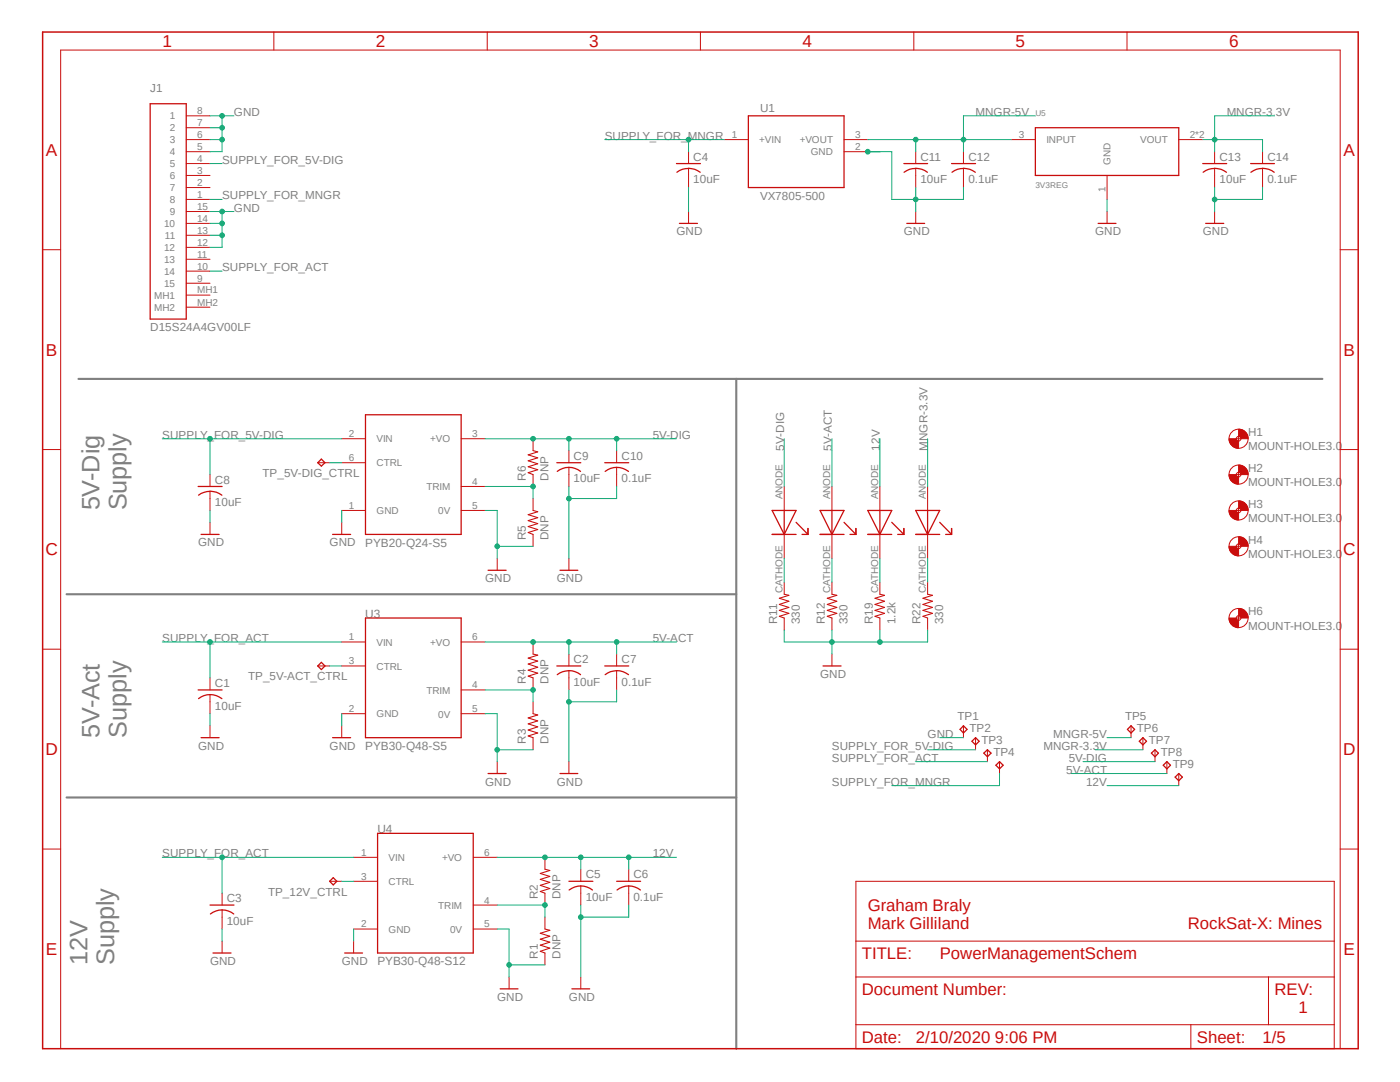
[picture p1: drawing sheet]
<svg xmlns="http://www.w3.org/2000/svg" width="279mm" height="216mm" viewBox="0 0 279 216" stroke-linecap="round" stroke-linejoin="round" font-family="sans-serif">
<path d="M8 6.1l263.4 203.7M271.4 6.1l-263.4 203.7" fill="none" stroke="#fff" stroke-width=".2"/>
<path d="M15.7 75.6h248.2M146.9 75.6v133.7M13.3 118.6h133.6M13.3 159.1h133.6" fill="none" stroke="#808080" stroke-width=".42"/>
<g fill="none" stroke="#c90d0c" stroke-width=".25">
<path d="M30 20.7h7.2v43h-7.2zM135 32.6h4.8M137.4 33.6a3.9 3.9 0 0 1 2.3 .8M137.4 33.6a3.5 3.5 0 0 0-2.3 .8M149.4 23.1h19v14.3h-19zM180.4 32.6h4.7M182.8 33.6a3.9 3.9 0 0 1 2.3 .8M182.8 33.6a3.5 3.5 0 0 0-2.4 .8M189.9 32.6h4.8M192.3 33.6a3.9 3.9 0 0 1 2.3 .8M192.3 33.6a3.5 3.5 0 0 0-2.3 .8M206.6 25.5h28.6v9.5h-28.6z"/>
<path d="M240 32.6h4.8M242.4 33.6a3.9 3.9 0 0 1 2.4 .8M242.4 33.6a3.5 3.5 0 0 0-2.3 .8M249.6 32.6h4.7M252 33.6a3.9 3.9 0 0 1 2.3 .8M252 33.6a3.5 3.5 0 0 0-2.4 .8M135.6 44.6h3.6M181 44.6h3.5M219.2 44.6h3.5M240.6 44.6h3.6M39.5 97.1h4.8M41.9 98a3.9 3.9 0 0 1 2.4 .8"/>
<path d="M41.9 98a4 4 0 0 0-2.3 .8M64.1 91.6l.8 .7-.8 .7-.7-.7zM72.9 82.8h19.1v23.8h-19.1zM111.1 92.3h4.8M111.2 94.1a3.8 3.8 0 0 1 4.7 0M120.7 92.3h4.8M120.8 94.1a3.8 3.8 0 0 1 4.6 0M40.1 106.6h3.6M66.4 106.6h3.6M97.4 113.8h3.6M111.8 113.8h3.5M39.5 137.7h4.8"/>
<path d="M39.6 139.4a3.8 3.8 0 0 1 4.7 0M64.1 132.2l.8 .7-.8 .7-.7-.7zM72.9 123.3h19.1v23.9h-19.1zM111.1 132.9h4.8M111.2 134.6a3.8 3.8 0 0 1 4.7 0M120.7 132.9h4.8M120.8 134.6a3.8 3.8 0 0 1 4.6 0M40.1 147.2h3.6M66.4 147.2h3.6M97.4 154.3h3.6M111.8 154.3h3.5M66.5 175.1l.7 .8-.7 .7-.7-.7z"/>
<path d="M75.4 166.3h19v23.9h-19zM113.5 175.9h4.8M113.6 177.6a3.8 3.8 0 0 1 4.6 0M123.1 175.9h4.7M123.1 177.6a3.8 3.8 0 0 1 4.7 0M41.9 180.6h4.8M42 182.4a3.8 3.8 0 0 1 4.7 0M42.5 190.2h3.6M68.8 190.2h3.5M99.8 197.3h3.6M114.1 197.3h3.6"/>
</g>
<g fill="none" stroke="#c90d0c" stroke-width=".2">
<path d="M54.7 6.4v3.6M97.2 6.4v3.6M139.8 6.4v3.6M182.4 6.4v3.6M224.9 6.4v3.6M37.2 27.9h4.7M37.2 30.3h4.7M37.2 23.1h4.7M37.2 25.5h4.7M37.2 32.6h4.7M37.2 35h4.7M37.2 37.4h4.7"/>
<path d="M37.2 39.8h4.7M137.4 30.3v2.3M137.4 33.6v3.8M144.6 27.9h4.8M168.4 27.9h4.8M168.4 30.3h4.8M182.8 30.3v2.3M182.8 33.6v3.8M192.3 30.3v2.3M192.3 33.6v3.8M201.8 27.9h4.8M220.9 35v4.8"/>
<path d="M235.2 27.9h4.8M242.4 30.3v2.3M242.4 33.6v3.8M252 30.3v2.3M252 33.6v3.8M8.5 49.8h3.6M37.2 42.2h4.7M37.2 58.9h4.7M37.2 44.6h4.7M37.2 46.9h4.7M37.2 49.4h4.7M37.2 51.7h4.7"/>
<path d="M37.2 54.1h4.7M37.2 56.5h4.7M137.4 42.2v2.4M182.8 42.2v2.4M220.9 42.2v2.4M242.4 42.2v2.4M267.5 49.8h3.6M37.2 61.3h4.7M8.5 89.7h3.6M41.9 94.7v2.4M41.9 98v3.9M63.4 92.3h2.4"/>
<path d="M68.2 87.5h4.7M68.2 92.3h4.7M92 87.5h4.8M92 97.1h4.8M106.4 87.5v2.4M106.4 94.7v2.4M106.4 99.5v2.4M113.5 89.9v2.4M113.5 93.3v3.8M123.1 89.9v2.4M123.1 93.3v3.8M267.5 89.7h3.6"/>
<path d="M41.9 104.2v2.4M68.2 101.9h4.7M68.2 104.2v2.4M92 101.9h4.8M99.2 111.4v2.4M106.4 106.6v2.4M113.5 111.4v2.4M8.5 129.5h3.6M41.9 135.3v2.4M41.9 138.6v3.8M63.4 132.9h2.4M68.2 128.1h4.7"/>
<path d="M68.2 132.9h4.7M92 128.1h4.8M92 137.7h4.8M106.4 128.1v2.4M106.4 135.3v2.4M113.5 130.5v2.4M113.5 133.8v3.9M123.1 130.5v2.4M123.1 133.8v3.9M267.5 129.5h3.6M41.9 144.8v2.4M68.2 142.4h4.7"/>
<path d="M68.2 144.8v2.4M92 142.4h4.8M99.2 152v2.3M106.4 140v2.4M106.4 147.2v2.4M113.5 152v2.3M8.5 169.4h3.6M44.3 178.2v2.4M65.8 175.9h2.4M70.6 171.1h4.8M70.6 175.9h4.8M94.4 171.1h4.8"/>
<path d="M108.8 171.1v2.3M108.8 178.2v2.4M115.9 173.4v2.5M115.9 176.8v3.8M125.5 173.4v2.5M125.5 176.8v3.8M170.8 175.9h95.5v33.4h-95.5zM267.5 169.4h3.6M44.3 181.6v3.8M44.3 187.8v2.4M70.6 185.4h4.8M70.6 187.8v2.4"/>
<path d="M94.4 185.4h4.8M94.4 180.6h4.8M101.6 194.9v2.4M108.8 183v2.4M108.8 190.2v2.3M115.9 194.9v2.4M170.8 194.9h95.5M170.8 187.8h95.5M253.2 194.9v9.6M12.1 209.3v-199.3h255.4v199.3M170.8 204.5h95.5M237.7 204.5v4.8"/>
</g>
<path d="M8.5 6.4h262.6v202.9h-262.6z" fill="none" stroke="#c90d0c" stroke-width=".3"/>
<path d="M106.4 89.9l.9 .3-1.9 .6 1.9 .6-1.9 .5 1.9 .6-1.9 .6 1.9 .6-1.9 .6 1 .4M106.4 101.9l.9 .2-1.9 .6 1.9 .6-1.9 .6 1.9 .6-1.9 .6 1.9 .6-1.9 .6 1 .3M106.4 130.5l.9 .2-1.9 .6 1.9 .6-1.9 .6 1.9 .6-1.9 .6 1.9 .6-1.9 .6 1 .4M106.4 142.4l.9 .3-1.9 .6 1.9 .5-1.9 .6 1.9 .6-1.9 .7 1.9 .6-1.9 .6 1 .3M108.8 173.4l.9 .3-1.9 .6 1.9 .6-1.9 .6 1.9 .6-1.9 .6 1.9 .6-1.9 .6 1 .3M108.8 185.4l.9 .2-1.9 .6 1.9 .6-1.9 .6 1.9 .6-1.9 .6 1.9 .6-1.9 .6 1 .4" fill="none" stroke="#c90d0c" stroke-width=".21"/>
<path d="M247.2 85.6a1.84 1.84 0 0 1 1.9 1.9h-1.4l-.3-.4-.2-.1z" fill-rule="evenodd" fill="#c90d0c"/>
<path d="M247.2 85.6a1.84 1.84 0 0 1 1.9 1.9h-1.4l-.3-.4-.2-.1z" fill="none" stroke="#c90d0c" stroke-width=".2"/>
<path d="M245.3 87.5h1.4l.3 .5h.2v1.5a1.9 1.9 0 0 1-1.9-2z" fill-rule="evenodd" fill="#c90d0c"/>
<g fill="none" stroke="#c90d0c" stroke-width=".2">
<path d="M245.3 87.5h1.4l.3 .5h.2v1.5a1.9 1.9 0 0 1-1.9-2zM246.7 87.5h1M247.2 87v1"/>
<circle cx="247.2" cy="87.5" r="1.91"/>
<circle cx="247.2" cy="87.5" r=".46"/>
</g>
<path d="M247.2 92.8a1.84 1.84 0 0 1 1.9 1.9h-1.4l-.3-.4-.2-.1z" fill-rule="evenodd" fill="#c90d0c"/>
<path d="M247.2 92.8a1.84 1.84 0 0 1 1.9 1.9h-1.4l-.3-.4-.2-.1z" fill="none" stroke="#c90d0c" stroke-width=".2"/>
<path d="M245.3 94.7h1.4l.1 .3 .4 .2v1.4a1.9 1.9 0 0 1-1.9-1.9z" fill-rule="evenodd" fill="#c90d0c"/>
<g fill="none" stroke="#c90d0c" stroke-width=".2">
<path d="M245.3 94.7h1.4l.1 .3 .4 .2v1.4a1.9 1.9 0 0 1-1.9-1.9zM246.7 94.7h1M247.2 94.2v1"/>
<circle cx="247.2" cy="94.7" r="1.91"/>
<circle cx="247.2" cy="94.7" r=".46"/>
</g>
<path d="M247.2 99.9a1.84 1.84 0 0 1 1.9 2h-1.4l-.3-.5h-.2z" fill-rule="evenodd" fill="#c90d0c"/>
<path d="M247.2 99.9a1.84 1.84 0 0 1 1.9 2h-1.4l-.3-.5h-.2z" fill="none" stroke="#c90d0c" stroke-width=".2"/>
<path d="M245.3 101.9h1.4l.1 .2 .4 .2v1.5a1.9 1.9 0 0 1-1.9-1.9z" fill-rule="evenodd" fill="#c90d0c"/>
<g fill="none" stroke="#c90d0c" stroke-width=".2">
<path d="M245.3 101.9h1.4l.1 .2 .4 .2v1.5a1.9 1.9 0 0 1-1.9-1.9zM246.7 101.9h1M247.2 101.4v.9"/>
<circle cx="247.2" cy="101.9" r="1.91"/>
<circle cx="247.2" cy="101.9" r=".46"/>
</g>
<path d="M247.2 107.1a1.84 1.84 0 0 1 1.9 1.9h-1.4l-.3-.4-.2-.1z" fill-rule="evenodd" fill="#c90d0c"/>
<path d="M247.2 107.1a1.84 1.84 0 0 1 1.9 1.9h-1.4l-.3-.4-.2-.1z" fill="none" stroke="#c90d0c" stroke-width=".2"/>
<path d="M245.3 109h1.4l.1 .3 .4 .2v1.4a1.9 1.9 0 0 1-1.9-1.9z" fill-rule="evenodd" fill="#c90d0c"/>
<g fill="none" stroke="#c90d0c" stroke-width=".2">
<path d="M245.3 109h1.4l.1 .3 .4 .2v1.4a1.9 1.9 0 0 1-1.9-1.9zM246.7 109h1M247.2 108.5v1"/>
<circle cx="247.2" cy="109" r="1.91"/>
<circle cx="247.2" cy="109" r=".46"/>
</g>
<path d="M247.2 121.4a1.84 1.84 0 0 1 1.9 1.9h-1.4l-.3-.4h-.2z" fill-rule="evenodd" fill="#c90d0c"/>
<path d="M247.2 121.4a1.84 1.84 0 0 1 1.9 1.9h-1.4l-.3-.4h-.2z" fill="none" stroke="#c90d0c" stroke-width=".2"/>
<path d="M245.3 123.3h1.4l.1 .3 .4 .2v1.5a1.91 1.91 0 0 1-1.9-2z" fill-rule="evenodd" fill="#c90d0c"/>
<g fill="none" stroke="#c90d0c" stroke-width=".2">
<path d="M156.5 97.1v4.8M166 97.1v4.8M175.6 97.1v4.8M185.1 97.1v4.8M156.5 106.6v4.8M156.5 116.2v2.4M166 106.6v4.8M166 116.2v2.4M175.6 106.6v4.8M175.6 116.2v2.4M185.1 106.6v4.8M185.1 116.2v2.4"/>
<path d="M156.5 123.3v2.4M166 123.3v2.4M166 130.5v2.4M175.6 123.3v2.4M185.1 123.3v2.4M245.3 123.3h1.4l.1 .3 .4 .2v1.5a1.91 1.91 0 0 1-1.9-2zM246.7 123.3h1M247.2 122.9v.9M192.3 144.8v2.4M194.7 147.2v2.4M197.1 149.6v2.4M199.5 152v2.3"/>
<path d="M225.7 144.8v2.4M228.1 147.2v2.4M230.5 149.6v2.4M232.9 152v2.3M235.2 154.3v2.5"/>
<circle cx="247.2" cy="123.3" r="1.91"/>
<circle cx="247.2" cy="123.3" r=".46"/>
</g>
<g fill="none" stroke="#c90d0c" stroke-width=".25">
<path d="M154.1 101.9h4.8l-2.4 4.7zM154.1 106.6h4.8M156.5 101.9v4.7M158.9 104.2l2.3 2.4M160.1 106.6h1.1M161.2 105.5v1.1M163.7 101.9h4.7l-2.4 4.7zM163.7 106.6h4.7M166 101.9v4.7M168.4 104.2l2.4 2.4M169.6 106.6h1.2M170.8 105.5v1.1"/>
<path d="M173.2 101.9h4.8l-2.4 4.7zM173.2 106.6h4.8M175.6 101.9v4.7M178 104.2l2.4 2.4M179.2 106.6h1.2M180.4 105.5v1.1M182.8 101.9h4.7l-2.4 4.7zM182.8 106.6h4.7M185.1 101.9v4.7M187.5 104.2l2.4 2.4M188.7 106.6h1.2M189.9 105.5v1.1"/>
<path d="M164.3 132.9h3.6M192.3 144.8l.7 .7-.7 .8-.7-.8zM194 147.9l.7-.7 .7 .7-.7 .7zM196.3 150.3l.8-.7 .7 .7-.7 .7zM199.5 152l.7 .7-.7 .7-.7-.7zM225.7 144.8l.7 .7-.7 .8-.7-.8zM227.4 147.9l.7-.7 .7 .7-.7 .7zM229.8 150.3l.7-.7 .7 .7-.7 .7zM232.9 152l.7 .7-.7 .7-.7-.7zM235.2 154.3l.8 .8-.8 .7-.7-.7z"/>
</g>
<path d="M156.5 118.6l.9 .2-1.9 .6 1.9 .6-1.9 .6 1.9 .6-1.9 .6 1.9 .6-1.9 .6 1 .3M166 118.6l1 .2-1.9 .6 1.9 .6-1.9 .6 1.9 .6-1.9 .6 1.9 .6-1.9 .6 .9 .3M175.6 118.6l.9 .2-1.9 .6 1.9 .6-1.9 .6 1.9 .6-1.9 .6 1.9 .6-1.9 .6 1 .3M185.1 118.6l1 .2-1.9 .6 1.9 .6-1.9 .6 1.9 .6-1.9 .6 1.9 .6-1.9 .6 .9 .3" fill="none" stroke="#c90d0c" stroke-width=".21"/>
<path d="M44.3 185.4v2.4M70.6 185.4v2.4M101.6 192.5h7.2M101.6 185.4v9.5" fill="none" stroke="#0dab76" stroke-width=".2"/>
<circle cx="101.6" cy="192.5" r=".46" fill="#0dab76"/>
<g fill="none" stroke="#0dab76" stroke-width=".2">
<path d="M99.2 185.4h2.4M115.9 180.6v14.3M125.5 180.6v2.4h-9.6"/>
<circle cx="101.6" cy="192.5" r=".46"/>
</g>
<circle cx="115.9" cy="183" r=".46" fill="#0dab76"/>
<g fill="none" stroke="#0dab76" stroke-width=".2">
<path d="M113.5 137.7v14.3M123.1 137.7v2.3h-9.6M41.9 142.4v2.4M68.2 142.4v2.4"/>
<circle cx="115.9" cy="183" r=".46"/>
</g>
<circle cx="113.5" cy="140" r=".46" fill="#0dab76"/>
<g fill="none" stroke="#0dab76" stroke-width=".2">
<path d="M113.5 97.1v14.3M123.1 97.1v2.4h-9.6M41.9 101.9v2.3M68.2 101.9v2.3"/>
<circle cx="113.5" cy="140" r=".46"/>
</g>
<circle cx="113.5" cy="99.5" r=".46" fill="#0dab76"/>
<g fill="none" stroke="#0dab76" stroke-width=".2">
<path d="M137.4 37.4v4.8M182.8 37.4v4.8M192.3 37.4v2.4h-9.5M220.9 39.8v2.4"/>
<circle cx="113.5" cy="99.5" r=".46"/>
</g>
<circle cx="182.8" cy="39.8" r=".46" fill="#0dab76"/>
<g fill="none" stroke="#0dab76" stroke-width=".2">
<path d="M173.2 30.3h4.8v9.5h4.8"/>
<circle cx="182.8" cy="39.8" r=".46"/>
</g>
<circle cx="173.2" cy="30.3" r=".46" fill="#0dab76"/>
<g fill="none" stroke="#0dab76" stroke-width=".2">
<path d="M242.4 37.4v4.8M252 37.4v2.4h-9.6"/>
<circle cx="173.2" cy="30.3" r=".46"/>
</g>
<circle cx="242.4" cy="39.8" r=".46" fill="#0dab76"/>
<g fill="none" stroke="#0dab76" stroke-width=".2">
<path d="M156.5 125.7v2.4h19.1v-2.4M166 125.7v2.4"/>
<circle cx="242.4" cy="39.8" r=".46"/>
</g>
<circle cx="166" cy="128.1" r=".46" fill="#0dab76"/>
<g fill="none" stroke="#0dab76" stroke-width=".2">
<path d="M166 128.1v2.4M185.1 125.7v2.4h-9.5"/>
<circle cx="166" cy="128.1" r=".46"/>
</g>
<circle cx="175.6" cy="128.1" r=".46" fill="#0dab76"/>
<g fill="none" stroke="#0dab76" stroke-width=".2">
<path d="M41.9 23.1h2.4v4.8h-2.4M41.9 25.5h2.4M187.5 147.2h4.8"/>
<circle cx="175.6" cy="128.1" r=".46"/>
</g>
<circle cx="44.3" cy="25.5" r=".46" fill="#0dab76"/>
<g fill="none" stroke="#0dab76" stroke-width=".2">
<path d="M44.3 27.9v2.4h-2.4"/>
<circle cx="44.3" cy="25.5" r=".46"/>
</g>
<circle cx="44.3" cy="27.9" r=".46" fill="#0dab76"/>
<g fill="none" stroke="#0dab76" stroke-width=".2">
<path d="M44.3 23.1h2.4"/>
<circle cx="44.3" cy="27.9" r=".46"/>
</g>
<circle cx="44.3" cy="23.1" r=".46" fill="#0dab76"/>
<g fill="none" stroke="#0dab76" stroke-width=".2">
<path d="M41.9 44.6h2.4v4.8h-2.4M41.9 46.9h2.4"/>
<circle cx="44.3" cy="23.1" r=".46"/>
</g>
<circle cx="44.3" cy="46.9" r=".46" fill="#0dab76"/>
<g fill="none" stroke="#0dab76" stroke-width=".2">
<path d="M41.9 42.2h2.4v2.4"/>
<circle cx="44.3" cy="46.9" r=".46"/>
</g>
<circle cx="44.3" cy="44.6" r=".46" fill="#0dab76"/>
<g fill="none" stroke="#0dab76" stroke-width=".2">
<path d="M44.3 42.2h2.4"/>
<circle cx="44.3" cy="44.6" r=".46"/>
</g>
<circle cx="44.3" cy="42.2" r=".46" fill="#0dab76"/>
<g fill="none" stroke="#0dab76" stroke-width=".2">
<path d="M68.2 175.9h2.4M99.2 180.6h9.6v2.4"/>
<circle cx="44.3" cy="42.2" r=".46"/>
</g>
<circle cx="108.8" cy="180.6" r=".46" fill="#0dab76"/>
<g fill="none" stroke="#0dab76" stroke-width=".2">
<path d="M99.2 171.1h16.7"/>
<circle cx="108.8" cy="180.6" r=".46"/>
</g>
<circle cx="108.8" cy="171.1" r=".46" fill="#0dab76"/>
<g fill="none" stroke="#0dab76" stroke-width=".2">
<path d="M135 171.1h-19.1v2.3"/>
<circle cx="108.8" cy="171.1" r=".46"/>
</g>
<circle cx="115.9" cy="171.1" r=".46" fill="#0dab76"/>
<g fill="none" stroke="#0dab76" stroke-width=".2">
<path d="M125.5 171.1v2.3"/>
<circle cx="115.9" cy="171.1" r=".46"/>
</g>
<circle cx="125.5" cy="171.1" r=".46" fill="#0dab76"/>
<g fill="none" stroke="#0dab76" stroke-width=".2">
<path d="M175.6 87.5v9.6M65.8 132.9h2.4M96.8 137.7h9.6v2.3M220.9 156.8h14.3"/>
<circle cx="125.5" cy="171.1" r=".46"/>
</g>
<circle cx="106.4" cy="137.7" r=".46" fill="#0dab76"/>
<g fill="none" stroke="#0dab76" stroke-width=".2">
<path d="M99.2 149.6h7.2M99.2 142.4v9.6"/>
<circle cx="106.4" cy="137.7" r=".46"/>
</g>
<circle cx="99.2" cy="149.6" r=".46" fill="#0dab76"/>
<g fill="none" stroke="#0dab76" stroke-width=".2">
<path d="M65.8 92.3h2.4M96.8 97.1h9.6v2.4M96.8 142.4h2.4"/>
<circle cx="99.2" cy="149.6" r=".46"/>
</g>
<circle cx="106.4" cy="97.1" r=".46" fill="#0dab76"/>
<g fill="none" stroke="#0dab76" stroke-width=".2">
<path d="M99.2 109h7.2M99.2 101.9v9.5"/>
<circle cx="106.4" cy="97.1" r=".46"/>
</g>
<circle cx="99.2" cy="109" r=".46" fill="#0dab76"/>
<g fill="none" stroke="#0dab76" stroke-width=".2">
<path d="M96.8 101.9h2.4M96.8 128.1h16.7"/>
<circle cx="99.2" cy="109" r=".46"/>
</g>
<circle cx="106.4" cy="128.1" r=".46" fill="#0dab76"/>
<g fill="none" stroke="#0dab76" stroke-width=".2">
<path d="M123.1 128.1h-9.6v2.4"/>
<circle cx="106.4" cy="128.1" r=".46"/>
</g>
<circle cx="113.5" cy="128.1" r=".46" fill="#0dab76"/>
<g fill="none" stroke="#0dab76" stroke-width=".2">
<path d="M135 128.1h-11.9v2.4"/>
<circle cx="113.5" cy="128.1" r=".46"/>
</g>
<circle cx="123.1" cy="128.1" r=".46" fill="#0dab76"/>
<g fill="none" stroke="#0dab76" stroke-width=".2">
<path d="M96.8 87.5h38.2M123.1 87.5v2.4M166 87.5v9.6M213.8 154.3h19.1"/>
<circle cx="123.1" cy="128.1" r=".46"/>
</g>
<circle cx="123.1" cy="87.5" r=".46" fill="#0dab76"/>
<circle cx="123.1" cy="87.5" r=".46" fill="none" stroke="#0dab76" stroke-width=".2"/>
<circle cx="106.4" cy="87.5" r=".46" fill="#0dab76"/>
<g fill="none" stroke="#0dab76" stroke-width=".2">
<path d="M113.5 87.5v2.4"/>
<circle cx="106.4" cy="87.5" r=".46"/>
</g>
<circle cx="113.5" cy="87.5" r=".46" fill="#0dab76"/>
<g fill="none" stroke="#0dab76" stroke-width=".2">
<path d="M32.4 87.5h35.8M41.9 87.5v7.2M156.5 87.5v9.6M216.2 152h14.3"/>
<circle cx="113.5" cy="87.5" r=".46"/>
</g>
<circle cx="41.9" cy="87.5" r=".46" fill="#0dab76"/>
<g fill="none" stroke="#0dab76" stroke-width=".2">
<path d="M41.9 32.6h2.4M120.7 27.9h23.9M137.4 27.9v2.4M185.1 149.6h9.6"/>
<circle cx="41.9" cy="87.5" r=".46"/>
</g>
<circle cx="137.4" cy="27.9" r=".46" fill="#0dab76"/>
<g fill="none" stroke="#0dab76" stroke-width=".2">
<path d="M41.9 39.8h2.4M173.2 27.9h19.1v2.4M182.8 27.9v2.4M199.5 154.3v2.5h-21.5"/>
<circle cx="137.4" cy="27.9" r=".46"/>
</g>
<circle cx="182.8" cy="27.9" r=".46" fill="#0dab76"/>
<g fill="none" stroke="#0dab76" stroke-width=".2">
<path d="M192.3 27.9h9.5"/>
<circle cx="182.8" cy="27.9" r=".46"/>
</g>
<circle cx="192.3" cy="27.9" r=".46" fill="#0dab76"/>
<g fill="none" stroke="#0dab76" stroke-width=".2">
<path d="M206.6 23.1h-14.3v4.8M240 27.9h12v2.4M242.4 27.9v2.4M220.9 147.2h4.8"/>
<circle cx="192.3" cy="27.9" r=".46"/>
</g>
<circle cx="242.4" cy="27.9" r=".46" fill="#0dab76"/>
<g fill="none" stroke="#0dab76" stroke-width=".2">
<path d="M254.3 23.1h-11.9v4.8M41.9 54.1h2.4M185.1 87.5v9.6M156.5 111.4v4.8M166 111.4v4.8M175.6 111.4v4.8M185.1 111.4v4.8M32.4 128.1h35.8M41.9 128.1v7.2M218.6 149.6h9.5"/>
<circle cx="242.4" cy="27.9" r=".46"/>
</g>
<circle cx="41.9" cy="128.1" r=".46" fill="#0dab76"/>
<g fill="none" stroke="#0dab76" stroke-width=".2">
<path d="M32.4 171.1h38.2M44.3 171.1v7.1"/>
<circle cx="41.9" cy="128.1" r=".46"/>
</g>
<circle cx="44.3" cy="171.1" r=".46" fill="#0dab76"/>
<g fill="none" stroke="#0dab76" stroke-width=".2">
<path d="M182.8 152h14.3"/>
<circle cx="44.3" cy="171.1" r=".46"/>
</g>
<g font-size="5" fill="#808080">
<text x="19.9" y="101.9" transform="rotate(-90 19.9 101.9)">5V-Dig</text>
<text x="25.2" y="101.9" transform="rotate(-90 25.2 101.9)">Supply</text>
<text x="19.9" y="147.2" transform="rotate(-90 19.9 147.2)">5V-Act</text>
<text x="25.2" y="147.2" transform="rotate(-90 25.2 147.2)">Supply</text>
<text x="17.4" y="192.5" transform="rotate(-90 17.4 192.5)">12V</text>
<text x="22.8" y="192.5" transform="rotate(-90 22.8 192.5)">Supply</text>
</g>
<g font-size="3.4" fill="#c90d0c">
<text x="32.4" y="9.4">1</text>
<text x="75" y="9.4">2</text>
<text x="117.6" y="9.4">3</text>
<text x="160.1" y="9.4">4</text>
<text x="202.7" y="9.4">5</text>
<text x="245.3" y="9.4">6</text>
<text x="9.1" y="31.1">A</text>
<text x="268.1" y="31.1">A</text>
<text x="9.1" y="71">B</text>
<text x="268.1" y="71">B</text>
<text x="9.1" y="110.8">C</text>
<text x="268.1" y="110.8">C</text>
<text x="9.1" y="150.7">D</text>
<text x="268.1" y="150.7">D</text>
<text x="9.1" y="190.5">E</text>
<text x="268.1" y="190.5">E</text>
</g>
<g font-size="3.3" fill="#c90d0c">
<text x="173.2" y="181.8">Graham Braly</text>
<text x="173.2" y="185.4">Mark Gilliland</text>
<text x="237.1" y="185.4">RockSat-X: Mines</text>
<text x="172" y="191.3">TITLE:</text>
<text x="187.5" y="191.3">PowerManagementSchem</text>
<text x="172" y="198.5">Document Number:</text>
<text x="254.3" y="198.5">REV:</text>
<text x="259.1" y="202.1">1</text>
<text x="172" y="208.1">Date:</text>
<text x="182.8" y="208.1">2/10/2020 9:06 PM</text>
<text x="238.9" y="208.1">Sheet:</text>
<text x="252" y="208.1">1/5</text>
</g>
<g font-size="2.4" fill="#808080">
<text x="72.9" y="109.1">PYB20-Q24-S5</text>
<text x="72.9" y="123.3">U3</text>
<text x="72.9" y="149.6">PYB30-Q48-S5</text>
<text x="75.3" y="166.2">U4</text>
<text x="75.3" y="192.6">PYB30-Q48-S12</text>
</g>
<g font-size="2.3" fill="#808080">
<text x="30" y="18.3">J1</text>
<text x="46.7" y="23.1">GND</text>
<text x="151.7" y="22.4">U1</text>
<text x="194.7" y="23.1">MNGR-5V</text>
<text x="244.8" y="23.1">MNGR-3.3V</text>
<text x="120.7" y="27.9">SUPPLY_FOR_MNGR</text>
<text x="44.3" y="32.6">SUPPLY_FOR_5V-DIG</text>
<text x="138.3" y="32">C4</text>
<text x="183.7" y="32">C11</text>
<text x="193.3" y="32">C12</text>
<text x="243.4" y="32">C13</text>
<text x="253" y="32">C14</text>
<text x="44.3" y="39.8">SUPPLY_FOR_MNGR</text>
<text x="138.3" y="36.6">10uF</text>
<text x="151.7" y="39.8">VX7805-500</text>
<text x="183.7" y="36.6">10uF</text>
<text x="193.3" y="36.6">0.1uF</text>
<text x="243.4" y="36.6">10uF</text>
<text x="252.9" y="36.6">0.1uF</text>
<text x="46.7" y="42.2">GND</text>
<text x="135" y="46.9">GND</text>
<text x="180.4" y="46.9">GND</text>
<text x="218.6" y="46.9">GND</text>
<text x="240" y="46.9">GND</text>
<text x="44.3" y="54.1">SUPPLY_FOR_ACT</text>
<text x="30" y="66">D15S24A4GV00LF</text>
<text x="32.4" y="87.5">SUPPLY_FOR_5V-DIG</text>
<text x="130.3" y="87.5">5V-DIG</text>
<text x="156.5" y="89.9" transform="rotate(-90 156.5 89.9)">5V-DIG</text>
<text x="166" y="89.9" transform="rotate(-90 166 89.9)">5V-ACT</text>
<text x="175.6" y="89.9" transform="rotate(-90 175.6 89.9)">12V</text>
<text x="185.1" y="89.9" transform="rotate(-90 185.1 89.9)">MNGR-3.3V</text>
<text x="249.1" y="89.8">MOUNT-HOLE3.0</text>
<text x="249.1" y="87">H1</text>
<text x="52.4" y="95.2">TP_5V-DIG_CTRL</text>
<text x="104.9" y="95.9" transform="rotate(-90 104.9 95.9)">R6</text>
<text x="109.5" y="95.9" transform="rotate(-90 109.5 95.9)">DNP</text>
<text x="114.5" y="91.7">C9</text>
<text x="124" y="91.7">C10</text>
<text x="249.1" y="94.2">H2</text>
<text x="42.9" y="101">10uF</text>
<text x="42.9" y="96.5">C8</text>
<text x="114.5" y="96.3">10uF</text>
<text x="124" y="96.3">0.1uF</text>
<text x="249.1" y="97">MOUNT-HOLE3.0</text>
<text x="249.1" y="101.3">H3</text>
<text x="104.9" y="107.8" transform="rotate(-90 104.9 107.8)">R5</text>
<text x="109.5" y="107.8" transform="rotate(-90 109.5 107.8)">DNP</text>
<text x="249.1" y="104.2">MOUNT-HOLE3.0</text>
<text x="39.5" y="109">GND</text>
<text x="65.8" y="109">GND</text>
<text x="249.1" y="111.3">MOUNT-HOLE3.0</text>
<text x="249.1" y="108.5">H4</text>
<text x="96.8" y="116.2">GND</text>
<text x="111.1" y="116.2">GND</text>
<text x="155.1" y="124.5" transform="rotate(-90 155.1 124.5)">R11</text>
<text x="159.6" y="124.5" transform="rotate(-90 159.6 124.5)">330</text>
<text x="164.6" y="124.5" transform="rotate(-90 164.6 124.5)">R12</text>
<text x="169.2" y="124.5" transform="rotate(-90 169.2 124.5)">330</text>
<text x="174.2" y="124.5" transform="rotate(-90 174.2 124.5)">R19</text>
<text x="178.7" y="124.5" transform="rotate(-90 178.7 124.5)">1.2k</text>
<text x="183.7" y="124.5" transform="rotate(-90 183.7 124.5)">R22</text>
<text x="188.3" y="124.5" transform="rotate(-90 188.3 124.5)">330</text>
<text x="249.1" y="125.6">MOUNT-HOLE3.0</text>
<text x="249.1" y="122.8">H6</text>
<text x="32.4" y="128.1">SUPPLY_FOR_ACT</text>
<text x="130.3" y="128.1">5V-ACT</text>
<text x="42.9" y="137.1">C1</text>
<text x="49.5" y="135.7">TP_5V-ACT_CTRL</text>
<text x="104.9" y="136.5" transform="rotate(-90 104.9 136.5)">R4</text>
<text x="109.5" y="136.5" transform="rotate(-90 109.5 136.5)">DNP</text>
<text x="114.5" y="136.8">10uF</text>
<text x="114.5" y="132.3">C2</text>
<text x="124" y="136.8">0.1uF</text>
<text x="124" y="132.3">C7</text>
<text x="163.7" y="135.3">GND</text>
<text x="42.9" y="141.6">10uF</text>
<text x="191.1" y="143.6">TP1</text>
<text x="224.5" y="143.6">TP5</text>
<text x="39.5" y="149.6">GND</text>
<text x="65.8" y="149.6">GND</text>
<text x="104.9" y="148.4" transform="rotate(-90 104.9 148.4)">R3</text>
<text x="109.5" y="148.4" transform="rotate(-90 109.5 148.4)">DNP</text>
<text x="166" y="149.6">SUPPLY_FOR_5V-DIG</text>
<text x="185.1" y="147.2">GND</text>
<text x="193.5" y="146">TP2</text>
<text x="195.9" y="148.4">TP3</text>
<text x="208.2" y="149.6">MNGR-3.3V</text>
<text x="210.2" y="147.2">MNGR-5V</text>
<text x="226.9" y="146">TP6</text>
<text x="229.3" y="148.4">TP7</text>
<text x="166" y="152">SUPPLY_FOR_ACT</text>
<text x="198.3" y="150.8">TP4</text>
<text x="212.8" y="154.4">5V-ACT</text>
<text x="213.3" y="152">5V-DIG</text>
<text x="231.7" y="150.8">TP8</text>
<text x="234.1" y="153.2">TP9</text>
<text x="96.8" y="156.8">GND</text>
<text x="111.1" y="156.8">GND</text>
<text x="166" y="156.8">SUPPLY_FOR_MNGR</text>
<text x="216.8" y="156.8">12V</text>
<text x="32.4" y="171.1">SUPPLY_FOR_ACT</text>
<text x="130.3" y="171.1">12V</text>
<text x="53.5" y="178.7">TP_12V_CTRL</text>
<text x="107.4" y="179.4" transform="rotate(-90 107.4 179.4)">R2</text>
<text x="111.8" y="179.4" transform="rotate(-90 111.8 179.4)">DNP</text>
<text x="116.9" y="179.8">10uF</text>
<text x="116.9" y="175.3">C5</text>
<text x="126.4" y="179.8">0.1uF</text>
<text x="126.4" y="175.3">C6</text>
<text x="45.3" y="184.6">10uF</text>
<text x="45.3" y="180">C3</text>
<text x="107.4" y="191.4" transform="rotate(-90 107.4 191.4)">R1</text>
<text x="111.8" y="191.4" transform="rotate(-90 111.8 191.4)">DNP</text>
<text x="41.9" y="192.5">GND</text>
<text x="68.2" y="192.5">GND</text>
<text x="99.2" y="199.7">GND</text>
<text x="113.6" y="199.7">GND</text>
</g>
<g font-size="2" fill="#808080">
<text x="33.9" y="23.8">1</text>
<text x="39.3" y="22.8">8</text>
<text x="33.9" y="26.2">2</text>
<text x="33.9" y="28.6">3</text>
<text x="39.3" y="25.1">7</text>
<text x="39.3" y="27.5">6</text>
<text x="39.3" y="29.9">5</text>
<text x="146" y="27.5">1</text>
<text x="151.5" y="28.6">+VIN</text>
<text x="159.6" y="28.6">+VOUT</text>
<text x="170.6" y="29.9">2</text>
<text x="170.6" y="27.5">3</text>
<text x="203.3" y="27.5">3</text>
<text x="208.8" y="28.6">INPUT</text>
<text x="227.5" y="28.6">VOUT</text>
<text x="237.4" y="27.5">2*2</text>
<text x="33.9" y="31">4</text>
<text x="33.9" y="33.4">5</text>
<text x="33.9" y="35.8">6</text>
<text x="39.3" y="32.3">4</text>
<text x="39.3" y="34.7">3</text>
<text x="161.8" y="31">GND</text>
<text x="221.7" y="32.9" transform="rotate(-90 221.7 32.9)">GND</text>
<text x="33.9" y="38.1">7</text>
<text x="33.9" y="40.5">8</text>
<text x="39.3" y="37.1">2</text>
<text x="39.3" y="39.5">1</text>
<text x="39.3" y="41.9">15</text>
<text x="220.6" y="38.3" transform="rotate(-90 220.6 38.3)">1</text>
<text x="32.8" y="45.3">10</text>
<text x="32.9" y="47.7">11</text>
<text x="33.9" y="42.9">9</text>
<text x="39.3" y="44.2">14</text>
<text x="39.3" y="46.6">13</text>
<text x="32.8" y="50.1">12</text>
<text x="32.8" y="52.5">13</text>
<text x="39.3" y="49">12</text>
<text x="39.3" y="51.4">11</text>
<text x="39.3" y="53.8">10</text>
<text x="30.8" y="59.6">MH1</text>
<text x="32.8" y="54.9">14</text>
<text x="32.8" y="57.2">15</text>
<text x="39.3" y="58.5">MH1</text>
<text x="39.3" y="56.2">9</text>
<text x="30.8" y="62">MH2</text>
<text x="39.3" y="61">MH2</text>
<text x="69.6" y="87.2">2</text>
<text x="75.1" y="88.3">VIN</text>
<text x="85.9" y="88.3">+VO</text>
<text x="94.2" y="87.2">3</text>
<text x="69.6" y="92">6</text>
<text x="75.1" y="93">CTRL</text>
<text x="69.6" y="101.5">1</text>
<text x="85.1" y="97.8">TRIM</text>
<text x="94.2" y="101.5">5</text>
<text x="94.2" y="96.7">4</text>
<text x="156.2" y="99.6" transform="rotate(-90 156.2 99.6)">ANODE</text>
<text x="165.7" y="99.6" transform="rotate(-90 165.7 99.6)">ANODE</text>
<text x="175.3" y="99.6" transform="rotate(-90 175.3 99.6)">ANODE</text>
<text x="184.8" y="99.6" transform="rotate(-90 184.8 99.6)">ANODE</text>
<text x="75.1" y="102.6">GND</text>
<text x="87.5" y="102.6">0V</text>
<text x="156.2" y="118.4" transform="rotate(-90 156.2 118.4)">CATHODE</text>
<text x="165.7" y="118.4" transform="rotate(-90 165.7 118.4)">CATHODE</text>
<text x="175.3" y="118.4" transform="rotate(-90 175.3 118.4)">CATHODE</text>
<text x="184.8" y="118.4" transform="rotate(-90 184.8 118.4)">CATHODE</text>
<text x="69.6" y="127.8">1</text>
<text x="75.1" y="128.8">VIN</text>
<text x="85.9" y="128.8">+VO</text>
<text x="94.2" y="127.8">6</text>
<text x="69.6" y="132.5">3</text>
<text x="75.1" y="133.6">CTRL</text>
<text x="94.2" y="137.3">4</text>
<text x="69.6" y="142.1">2</text>
<text x="75.1" y="143.1">GND</text>
<text x="85.1" y="138.4">TRIM</text>
<text x="87.5" y="143.2">0V</text>
<text x="94.2" y="142.1">5</text>
<text x="72.1" y="170.7">1</text>
<text x="77.6" y="171.8">VIN</text>
<text x="88.2" y="171.8">+VO</text>
<text x="96.6" y="170.7">6</text>
<text x="72.1" y="175.5">3</text>
<text x="77.6" y="176.6">CTRL</text>
<text x="72.1" y="185">2</text>
<text x="87.5" y="181.4">TRIM</text>
<text x="96.6" y="185">5</text>
<text x="96.6" y="180.3">4</text>
<text x="77.6" y="186.1">GND</text>
<text x="89.8" y="186.1">0V</text>
</g>
<g font-size="1.7" fill="#808080">
<text x="206.6" y="23.1">U5</text>
<text x="206.6" y="37.4">3V3REG</text>
</g>
</svg>
